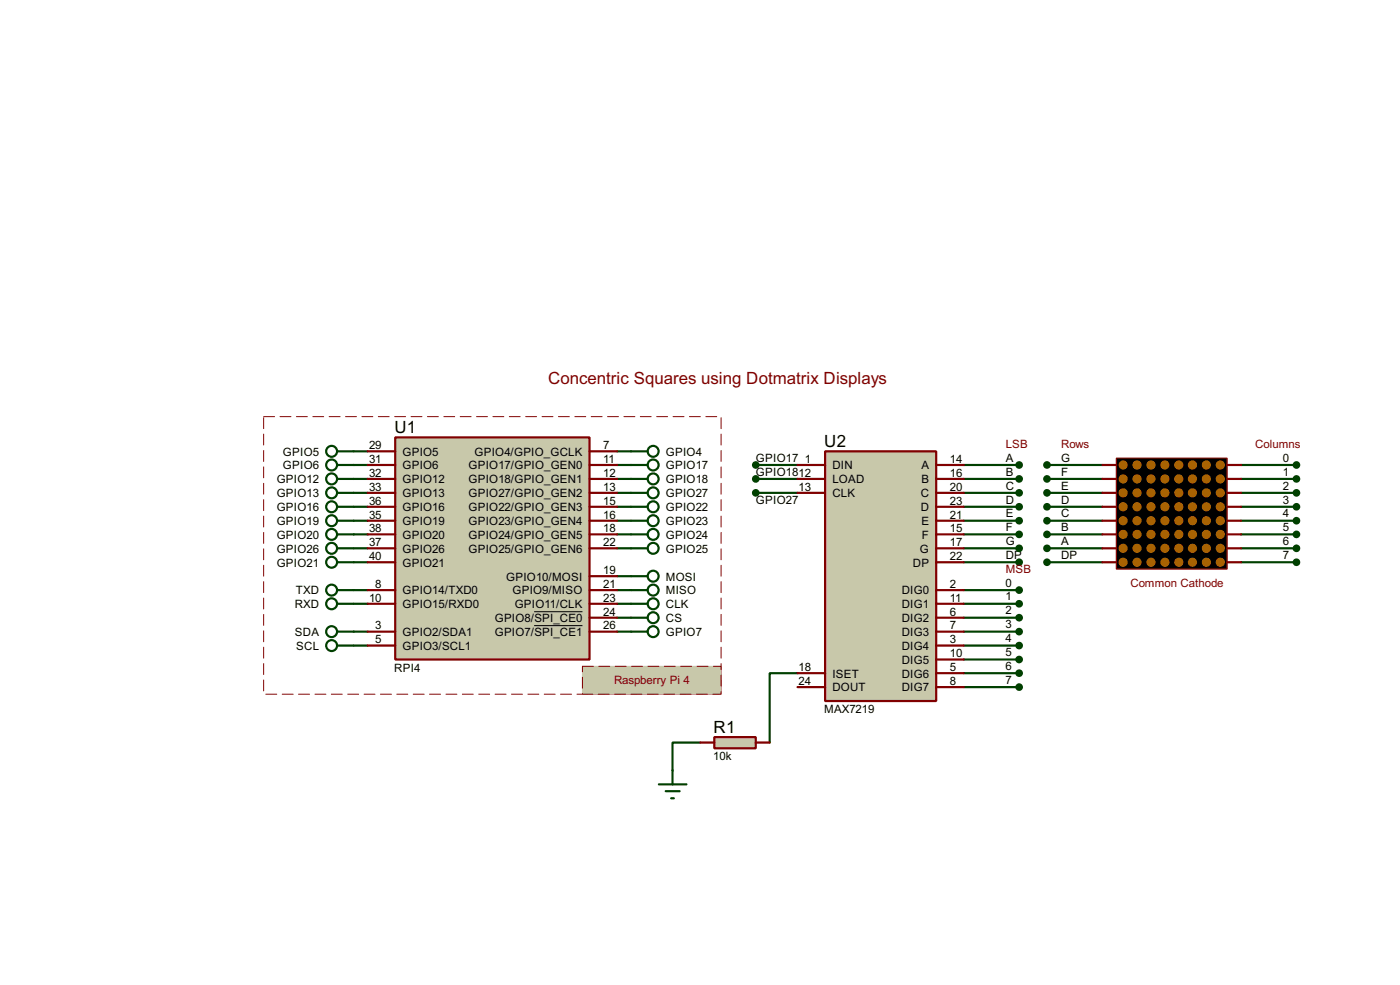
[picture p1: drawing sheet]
<svg xmlns="http://www.w3.org/2000/svg" width="256mm" height="180mm" viewBox="0 0 256 180" stroke-linecap="round" stroke-linejoin="round" font-family="sans-serif">
<g fill="none" stroke="#004000" stroke-width=".4">
<path d="M64.8 82.6h2.6M64.8 85.1h2.6M64.8 90.2h2.6M64.8 95.3h2.6M64.8 87.7h2.6M64.8 92.8h2.6M64.8 97.8h2.6M113.1 82.6h2.5M113.1 85.1h2.5M113.1 90.2h2.5M113.1 95.3h2.5M113.1 87.7h2.5"/>
<path d="M113.1 92.8h2.5M113.1 97.8h2.5M138.5 85.1h7.6M138.5 90.2h7.6M138.5 87.7h7.6M176.6 85.1h10.1M176.6 90.2h10.1M176.6 95.3h10.1M176.6 87.7h10.1M176.6 92.8h10.1M176.6 97.8h10.1M191.8 85.1h10.2"/>
<path d="M191.8 90.2h10.2M191.8 95.3h10.2M191.8 87.7h10.2M191.8 92.8h10.2M191.8 97.8h10.2M227.4 85.1h10.1M227.4 90.2h10.1M227.4 95.3h10.1M227.4 87.7h10.1M227.4 92.8h10.1M227.4 97.8h10.1M64.8 115.6h2.6"/>
<path d="M64.8 118.2h2.6M64.8 100.4h2.6M64.8 110.5h2.6M64.8 102.9h2.6M64.8 108h2.6M113.1 115.6h2.5M113.1 100.4h2.5M113.1 110.5h2.5M113.1 108h2.5M113.1 105.5h2.5M113.1 113.1h2.5M176.6 115.6h10.1"/>
<path d="M176.6 118.2h10.1M176.6 100.4h10.1M176.6 110.5h10.1M176.6 102.9h10.1M176.6 108h10.1M176.6 113.1h10.1M191.8 100.4h10.2M191.8 102.9h10.2M227.4 100.4h10.1M227.4 102.9h10.1M128.3 135.9h-5.1v5.1M146.1 123.2h-5.1v12.7"/>
<path d="M176.6 120.7h10.1M176.6 123.2h10.1M176.6 125.8h10.1"/>
</g>
<path d="M48.3 76.3h83.8v50.8h-83.8z" fill="none" stroke="#fff" stroke-width=".18"/>
<path d="M48.3 76.3h83.8v50.8h-83.8z" fill="none" stroke="#800000" stroke-width=".18" stroke-dasharray="2 1"/>
<g fill="#c8c8aa">
<path d="M106.7 122h25.4v5.1h-25.4z" fill-rule="evenodd"/>
<path d="M106.7 122h25.4v5.1h-25.4z" fill-rule="evenodd"/>
</g>
<path d="M106.7 122h25.4v5.1h-25.4z" fill="none" stroke="#c8c8aa" stroke-width=".18"/>
<path d="M106.7 122h25.4v5.1h-25.4z" fill="none" stroke="#800000" stroke-width=".18" stroke-dasharray="2 1"/>
<path d="M72.4 80.1h35.6v40.6h-35.6z" fill="#c8c8aa" stroke="#800000" stroke-width=".4"/>
<g fill="none" stroke="#800000" stroke-width=".4">
<path d="M67.4 82.6h5M67.4 85.1h5M67.4 90.2h5M67.4 92.8h5M67.4 95.3h5M67.4 87.7h5M67.4 97.8h5M108 82.6h5.1M108 85.1h5.1M108 90.2h5.1M108 92.8h5.1M108 95.3h5.1"/>
<path d="M108 87.7h5.1M108 97.8h5.1M67.4 115.6h5M67.4 118.2h5M67.4 108h5M67.4 110.5h5M67.4 100.4h5M67.4 102.9h5M108 115.6h5.1M108 105.5h5.1M108 108h5.1M108 110.5h5.1"/>
<path d="M108 100.4h5.1M108 113.1h5.1"/>
</g>
<path d="M97.9 112h8.8M97.9 114.5h8.8" fill="none" stroke="#000" stroke-width=".18"/>
<g fill="none" stroke="#004000" stroke-width=".4">
<path d="M61.8 82.6h3M61.8 85.1h3M61.8 90.2h3M61.8 95.3h3M61.8 87.7h3M61.8 92.8h3M61.8 97.8h3M115.6 82.6h3.1M115.6 85.1h3.1M115.6 90.2h3.1M115.6 95.3h3.1M115.6 87.7h3.1"/>
<path d="M115.6 92.8h3.1M115.6 97.8h3.1M61.8 115.6h3M61.8 118.2h3M61.8 100.4h3M61.8 110.5h3M61.8 102.9h3M61.8 108h3M115.6 115.6h3.1M115.6 100.4h3.1M115.6 110.5h3.1M115.6 108h3.1"/>
<path d="M115.6 105.5h3.1M115.6 113.1h3.1"/>
<circle cx="60.7" cy="95.3" r="1"/>
<circle cx="60.7" cy="97.8" r="1"/>
<circle cx="60.7" cy="87.7" r="1"/>
<circle cx="60.7" cy="92.8" r="1"/>
<circle cx="60.7" cy="82.6" r="1"/>
<circle cx="60.7" cy="90.2" r="1"/>
<circle cx="60.7" cy="85.1" r="1"/>
<circle cx="119.6" cy="95.3" r="1"/>
<circle cx="119.6" cy="92.8" r="1"/>
<circle cx="119.6" cy="87.7" r="1"/>
<circle cx="119.6" cy="82.6" r="1"/>
<circle cx="119.6" cy="85.1" r="1"/>
<circle cx="119.6" cy="97.8" r="1"/>
<circle cx="119.6" cy="90.2" r="1"/>
<circle cx="60.7" cy="118.2" r="1"/>
<circle cx="60.7" cy="102.9" r="1"/>
<circle cx="60.7" cy="110.5" r="1"/>
<circle cx="60.7" cy="108" r="1"/>
<circle cx="60.7" cy="115.6" r="1"/>
<circle cx="60.7" cy="100.4" r="1"/>
<circle cx="119.6" cy="115.6" r="1"/>
<circle cx="119.6" cy="105.5" r="1"/>
<circle cx="119.6" cy="110.5" r="1"/>
<circle cx="119.6" cy="100.4" r="1"/>
<circle cx="119.6" cy="113.1" r="1"/>
<circle cx="119.6" cy="108" r="1"/>
</g>
<path d="M151.2 82.6h20.3v45.7h-20.3z" fill="#c8c8aa" stroke="#800000" stroke-width=".4"/>
<g fill="none" stroke="#800000" stroke-width=".4">
<path d="M146.1 85.1h5.1M146.1 87.7h5.1M146.1 90.2h5.1M171.5 85.1h5.1M171.5 87.7h5.1M171.5 90.2h5.1M171.5 92.8h5.1M171.5 95.3h5.1M171.5 97.8h5.1M202 85.1h2.5M202 87.7h2.5M202 90.2h2.5"/>
<path d="M202 92.8h2.5M202 95.3h2.5M202 97.8h2.5M224.8 85.1h2.6M224.8 87.7h2.6M224.8 90.2h2.6M224.8 92.8h2.6M224.8 95.3h2.6M224.8 97.8h2.6M171.5 100.4h5.1M171.5 102.9h5.1M171.5 108h5.1"/>
<path d="M171.5 110.5h5.1M171.5 113.1h5.1M171.5 115.6h5.1M171.5 118.2h5.1M202 100.4h2.5M202 102.9h2.5M224.8 100.4h2.6M224.8 102.9h2.6M146.1 123.2h5.1M146.1 125.8h5.1M171.5 120.7h5.1M171.5 123.2h5.1"/>
<path d="M171.5 125.8h5.1"/>
</g>
<g fill="#004000" stroke="#004000" stroke-width=".4">
<circle cx="138.4" cy="85.1" r=".5"/>
<circle cx="138.4" cy="90.2" r=".5"/>
<circle cx="138.4" cy="87.7" r=".5"/>
<circle cx="186.7" cy="85.1" r=".5"/>
<circle cx="186.7" cy="87.7" r=".5"/>
<circle cx="186.7" cy="90.2" r=".5"/>
<circle cx="186.7" cy="92.8" r=".5"/>
<circle cx="186.7" cy="95.3" r=".5"/>
<circle cx="186.7" cy="97.8" r=".5"/>
<circle cx="186.7" cy="100.4" r=".5"/>
<circle cx="186.7" cy="102.9" r=".5"/>
<circle cx="186.7" cy="108" r=".5"/>
<circle cx="186.7" cy="110.5" r=".5"/>
<circle cx="186.7" cy="113.1" r=".5"/>
<circle cx="186.7" cy="115.6" r=".5"/>
<circle cx="186.7" cy="118.2" r=".5"/>
<circle cx="186.7" cy="120.7" r=".5"/>
<circle cx="186.7" cy="123.2" r=".5"/>
<circle cx="186.7" cy="125.8" r=".5"/>
<circle cx="237.5" cy="85.1" r=".5"/>
<circle cx="237.5" cy="87.7" r=".5"/>
<circle cx="237.5" cy="90.2" r=".5"/>
<circle cx="237.5" cy="92.8" r=".5"/>
<circle cx="237.5" cy="95.3" r=".5"/>
<circle cx="237.5" cy="97.8" r=".5"/>
<circle cx="237.5" cy="100.4" r=".5"/>
<circle cx="237.5" cy="102.9" r=".5"/>
<circle cx="191.8" cy="85.1" r=".5"/>
<circle cx="191.8" cy="87.7" r=".5"/>
<circle cx="191.8" cy="90.2" r=".5"/>
<circle cx="191.8" cy="92.8" r=".5"/>
<circle cx="191.8" cy="95.3" r=".5"/>
<circle cx="191.8" cy="97.8" r=".5"/>
<circle cx="191.8" cy="100.4" r=".5"/>
<circle cx="191.8" cy="102.9" r=".5"/>
</g>
<path d="M204.5 83.9h20.3v20.3h-20.3z" fill="#000" stroke="#800000" stroke-width=".2"/>
<g fill="#a86202" stroke="#a86202" stroke-width=".18">
<circle cx="205.7" cy="85.1" r=".75"/>
<circle cx="208.3" cy="85.1" r=".75"/>
<circle cx="210.8" cy="85.1" r=".75"/>
<circle cx="213.4" cy="85.1" r=".75"/>
<circle cx="215.9" cy="85.1" r=".75"/>
<circle cx="218.4" cy="85.1" r=".75"/>
<circle cx="221" cy="85.1" r=".75"/>
<circle cx="223.5" cy="85.1" r=".75"/>
<circle cx="205.7" cy="87.7" r=".75"/>
<circle cx="208.3" cy="87.7" r=".75"/>
<circle cx="210.8" cy="87.7" r=".75"/>
<circle cx="213.4" cy="87.7" r=".75"/>
<circle cx="215.9" cy="87.7" r=".75"/>
<circle cx="218.4" cy="87.7" r=".75"/>
<circle cx="221" cy="87.7" r=".75"/>
<circle cx="223.5" cy="87.7" r=".75"/>
<circle cx="205.7" cy="90.2" r=".75"/>
<circle cx="208.3" cy="90.2" r=".75"/>
<circle cx="210.8" cy="90.2" r=".75"/>
<circle cx="213.4" cy="90.2" r=".75"/>
<circle cx="215.9" cy="90.2" r=".75"/>
<circle cx="218.4" cy="90.2" r=".75"/>
<circle cx="221" cy="90.2" r=".75"/>
<circle cx="223.5" cy="90.2" r=".75"/>
<circle cx="205.7" cy="92.8" r=".75"/>
<circle cx="208.3" cy="92.8" r=".75"/>
<circle cx="210.8" cy="92.8" r=".75"/>
<circle cx="213.4" cy="92.8" r=".75"/>
<circle cx="215.9" cy="92.8" r=".75"/>
<circle cx="218.4" cy="92.8" r=".75"/>
<circle cx="221" cy="92.8" r=".75"/>
<circle cx="223.5" cy="92.8" r=".75"/>
<circle cx="205.7" cy="95.3" r=".75"/>
<circle cx="208.3" cy="95.3" r=".75"/>
<circle cx="210.8" cy="95.3" r=".75"/>
<circle cx="213.4" cy="95.3" r=".75"/>
<circle cx="215.9" cy="95.3" r=".75"/>
<circle cx="218.4" cy="95.3" r=".75"/>
<circle cx="221" cy="95.3" r=".75"/>
<circle cx="223.5" cy="95.3" r=".75"/>
<circle cx="205.7" cy="97.8" r=".75"/>
<circle cx="208.3" cy="97.8" r=".75"/>
<circle cx="210.8" cy="97.8" r=".75"/>
<circle cx="213.4" cy="97.8" r=".75"/>
<circle cx="215.9" cy="97.8" r=".75"/>
<circle cx="218.4" cy="97.8" r=".75"/>
<circle cx="221" cy="97.8" r=".75"/>
<circle cx="223.5" cy="97.8" r=".75"/>
<circle cx="205.7" cy="100.4" r=".75"/>
<circle cx="208.3" cy="100.4" r=".75"/>
<circle cx="210.8" cy="100.4" r=".75"/>
<circle cx="213.4" cy="100.4" r=".75"/>
<circle cx="215.9" cy="100.4" r=".75"/>
<circle cx="218.4" cy="100.4" r=".75"/>
<circle cx="221" cy="100.4" r=".75"/>
<circle cx="223.5" cy="100.4" r=".75"/>
<circle cx="205.7" cy="102.9" r=".75"/>
<circle cx="208.3" cy="102.9" r=".75"/>
<circle cx="210.8" cy="102.9" r=".75"/>
<circle cx="213.4" cy="102.9" r=".75"/>
<circle cx="215.9" cy="102.9" r=".75"/>
<circle cx="218.4" cy="102.9" r=".75"/>
<circle cx="221" cy="102.9" r=".75"/>
<circle cx="223.5" cy="102.9" r=".75"/>
</g>
<path d="M130.9 134.9h7.6v2.1h-7.6z" fill="#c8c8aa" stroke="#800000" stroke-width=".4"/>
<path d="M128.3 135.9h2.6M138.5 135.9h2.5" fill="none" stroke="#800000" stroke-width=".4"/>
<path d="M120.7 143.6h5.1M122 144.8h2.5M123 146.1h.5M123.2 141v2.6" fill="none" stroke="#004000" stroke-width=".4"/>
<text font-size="3.5" fill="#800000" x="100.4" y="70.2">Concentric Squares using Dotmatrix Displays</text>
<g font-size="3.5">
<text x="72.3" y="79.3">U1</text>
<text x="151" y="81.8">U2</text>
<text x="130.7" y="134.1">R1</text>
</g>
<g font-size="2.4">
<text x="51.8" y="83.4">GPIO5</text>
<text x="67.6" y="82.2">29</text>
<text x="73.7" y="83.4">GPIO5</text>
<text x="86.9" y="83.4">GPIO4/GPIO_GCLK</text>
<text x="110.5" y="82.2">7</text>
<text x="122" y="83.4">GPIO4</text>
<text x="50.7" y="88.5">GPIO12</text>
<text x="51.8" y="85.9">GPIO6</text>
<text x="67.6" y="84.7">31</text>
<text x="67.6" y="89.8">33</text>
<text x="67.6" y="87.3">32</text>
<text x="73.7" y="85.9">GPIO6</text>
<text x="73.7" y="88.5">GPIO12</text>
<text x="85.8" y="85.9">GPIO17/GPIO_GEN0</text>
<text x="85.8" y="88.5">GPIO18/GPIO_GEN1</text>
<text x="110.5" y="84.7">11</text>
<text x="110.5" y="89.8">13</text>
<text x="110.5" y="87.3">12</text>
<text x="122" y="85.9">GPIO17</text>
<text x="122" y="88.5">GPIO18</text>
<text x="138.5" y="84.5">GPIO17</text>
<text x="138.5" y="87.1">GPIO1812</text>
<text x="146.3" y="89.8">13</text>
<text x="147.5" y="84.7">1</text>
<text x="152.5" y="85.9">DIN</text>
<text x="152.5" y="88.5">LOAD</text>
<text x="168.8" y="85.9">A</text>
<text x="168.8" y="88.5">B</text>
<text x="174" y="84.7">14</text>
<text x="174" y="87.3">16</text>
<text x="174" y="89.8">20</text>
<text x="184.2" y="84.5">A</text>
<text x="184.2" y="87.1">B</text>
<text x="184.2" y="89.6">C</text>
<text x="194.4" y="84.5">G</text>
<text x="194.4" y="87.1">F</text>
<text x="194.4" y="89.6">E</text>
<text x="235" y="84.5">0</text>
<text x="235" y="87.1">1</text>
<text x="235" y="89.6">2</text>
<text x="50.7" y="91">GPIO13</text>
<text x="50.7" y="93.6">GPIO16</text>
<text x="67.6" y="94.9">35</text>
<text x="67.6" y="92.4">36</text>
<text x="73.7" y="91">GPIO13</text>
<text x="73.7" y="93.6">GPIO16</text>
<text x="85.8" y="91">GPIO27/GPIO_GEN2</text>
<text x="85.8" y="93.6">GPIO22/GPIO_GEN3</text>
<text x="110.5" y="92.4">15</text>
<text x="110.5" y="94.9">16</text>
<text x="122" y="91">GPIO27</text>
<text x="122" y="93.6">GPIO22</text>
<text x="138.5" y="92.2">GPIO27</text>
<text x="152.5" y="91">CLK</text>
<text x="168.7" y="91">C</text>
<text x="168.7" y="93.6">D</text>
<text x="174" y="92.4">23</text>
<text x="174" y="94.9">21</text>
<text x="184.2" y="92.2">D</text>
<text x="184.2" y="94.7">E</text>
<text x="194.4" y="92.2">D</text>
<text x="194.4" y="94.7">C</text>
<text x="235" y="92.2">3</text>
<text x="235" y="94.7">4</text>
<text x="50.7" y="96.1">GPIO19</text>
<text x="50.7" y="101.2">GPIO26</text>
<text x="50.7" y="98.6">GPIO20</text>
<text x="67.6" y="100">37</text>
<text x="67.6" y="97.4">38</text>
<text x="73.7" y="96.1">GPIO19</text>
<text x="73.7" y="101.2">GPIO26</text>
<text x="73.7" y="98.6">GPIO20</text>
<text x="85.8" y="96.1">GPIO23/GPIO_GEN4</text>
<text x="85.8" y="98.6">GPIO24/GPIO_GEN5</text>
<text x="85.8" y="101.2">GPIO25/GPIO_GEN6</text>
<text x="110.5" y="97.4">18</text>
<text x="110.5" y="100">22</text>
<text x="122" y="96.1">GPIO23</text>
<text x="122" y="98.6">GPIO24</text>
<text x="122" y="101.2">GPIO25</text>
<text x="168.5" y="101.2">G</text>
<text x="168.8" y="96.1">E</text>
<text x="168.9" y="98.6">F</text>
<text x="174" y="97.4">15</text>
<text x="174" y="100">17</text>
<text x="184.2" y="97.2">F</text>
<text x="184.2" y="99.8">G</text>
<text x="194.4" y="97.2">B</text>
<text x="194.4" y="99.8">A</text>
<text x="235" y="97.2">5</text>
<text x="235" y="99.8">6</text>
<text x="50.7" y="103.7">GPIO21</text>
<text x="67.6" y="102.5">40</text>
<text x="68.8" y="107.6">8</text>
<text x="73.7" y="103.7">GPIO21</text>
<text x="92.7" y="106.3">GPIO10/MOSI</text>
<text x="110.5" y="105.1">19</text>
<text x="110.5" y="107.6">21</text>
<text x="122" y="106.3">MOSI</text>
<text x="167.2" y="103.7">DP</text>
<text x="174" y="102.5">22</text>
<text x="174" y="107.6">2</text>
<text x="184.2" y="107.4">0</text>
<text x="184.2" y="102.3">DP</text>
<text x="194.4" y="102.3">DP</text>
<text x="235" y="102.3">7</text>
<text x="54" y="111.3">RXD</text>
<text x="54.2" y="108.8">TXD</text>
<text x="67.6" y="110.1">10</text>
<text x="73.7" y="111.3">GPIO15/RXD0</text>
<text x="73.7" y="108.8">GPIO14/TXD0</text>
<text x="90.6" y="113.9">GPIO8/SPI_CE0</text>
<text x="93.9" y="108.8">GPIO9/MISO</text>
<text x="94.3" y="111.3">GPIO11/CLK</text>
<text x="110.5" y="110.1">23</text>
<text x="110.5" y="112.7">24</text>
<text x="122" y="108.8">MISO</text>
<text x="122" y="111.3">CLK</text>
<text x="122" y="113.9">CS</text>
<text x="165.2" y="108.8">DIG0</text>
<text x="165.2" y="111.3">DIG1</text>
<text x="165.2" y="113.9">DIG2</text>
<text x="174" y="110.1">11</text>
<text x="174" y="112.7">6</text>
<text x="184.2" y="109.9">1</text>
<text x="184.2" y="112.5">2</text>
<text x="54" y="116.4">SDA</text>
<text x="54.3" y="119">SCL</text>
<text x="68.8" y="115.2">3</text>
<text x="68.8" y="117.8">5</text>
<text x="73.7" y="116.4">GPIO2/SDA1</text>
<text x="73.7" y="119">GPIO3/SCL1</text>
<text x="90.6" y="116.4">GPIO7/SPI_CE1</text>
<text x="110.5" y="115.2">26</text>
<text x="122" y="116.4">GPIO7</text>
<text x="165.2" y="116.4">DIG3</text>
<text x="165.2" y="119">DIG4</text>
<text x="174" y="115.2">7</text>
<text x="174" y="117.8">3</text>
<text x="184.2" y="115">3</text>
<text x="184.2" y="117.6">4</text>
<text x="72.2" y="122.9">RPI4</text>
<text x="146.3" y="122.8">18</text>
<text x="146.3" y="125.4">24</text>
<text x="152.5" y="124">ISET</text>
<text x="165.2" y="121.5">DIG5</text>
<text x="165.2" y="124">DIG6</text>
<text x="174" y="120.3">10</text>
<text x="174" y="122.8">5</text>
<text x="174" y="125.4">8</text>
<text x="184.2" y="120.1">5</text>
<text x="184.2" y="122.6">6</text>
<text x="184.2" y="125.2">7</text>
<text x="151" y="130.5">MAX7219</text>
<text x="152.5" y="126.6">DOUT</text>
<text x="165.2" y="126.6">DIG7</text>
<text x="130.7" y="139.2">10k</text>
</g>
<g font-size="2.4" fill="#800000">
<text x="184.2" y="82.1">LSB</text>
<text x="194.4" y="82.1">Rows</text>
<text x="229.9" y="82.1">Columns</text>
<text x="184.2" y="104.9">MSB</text>
<text x="207.1" y="107.5">Common Cathode</text>
<text x="112.5" y="125.2">Raspberry Pi 4</text>
</g>
</svg>
